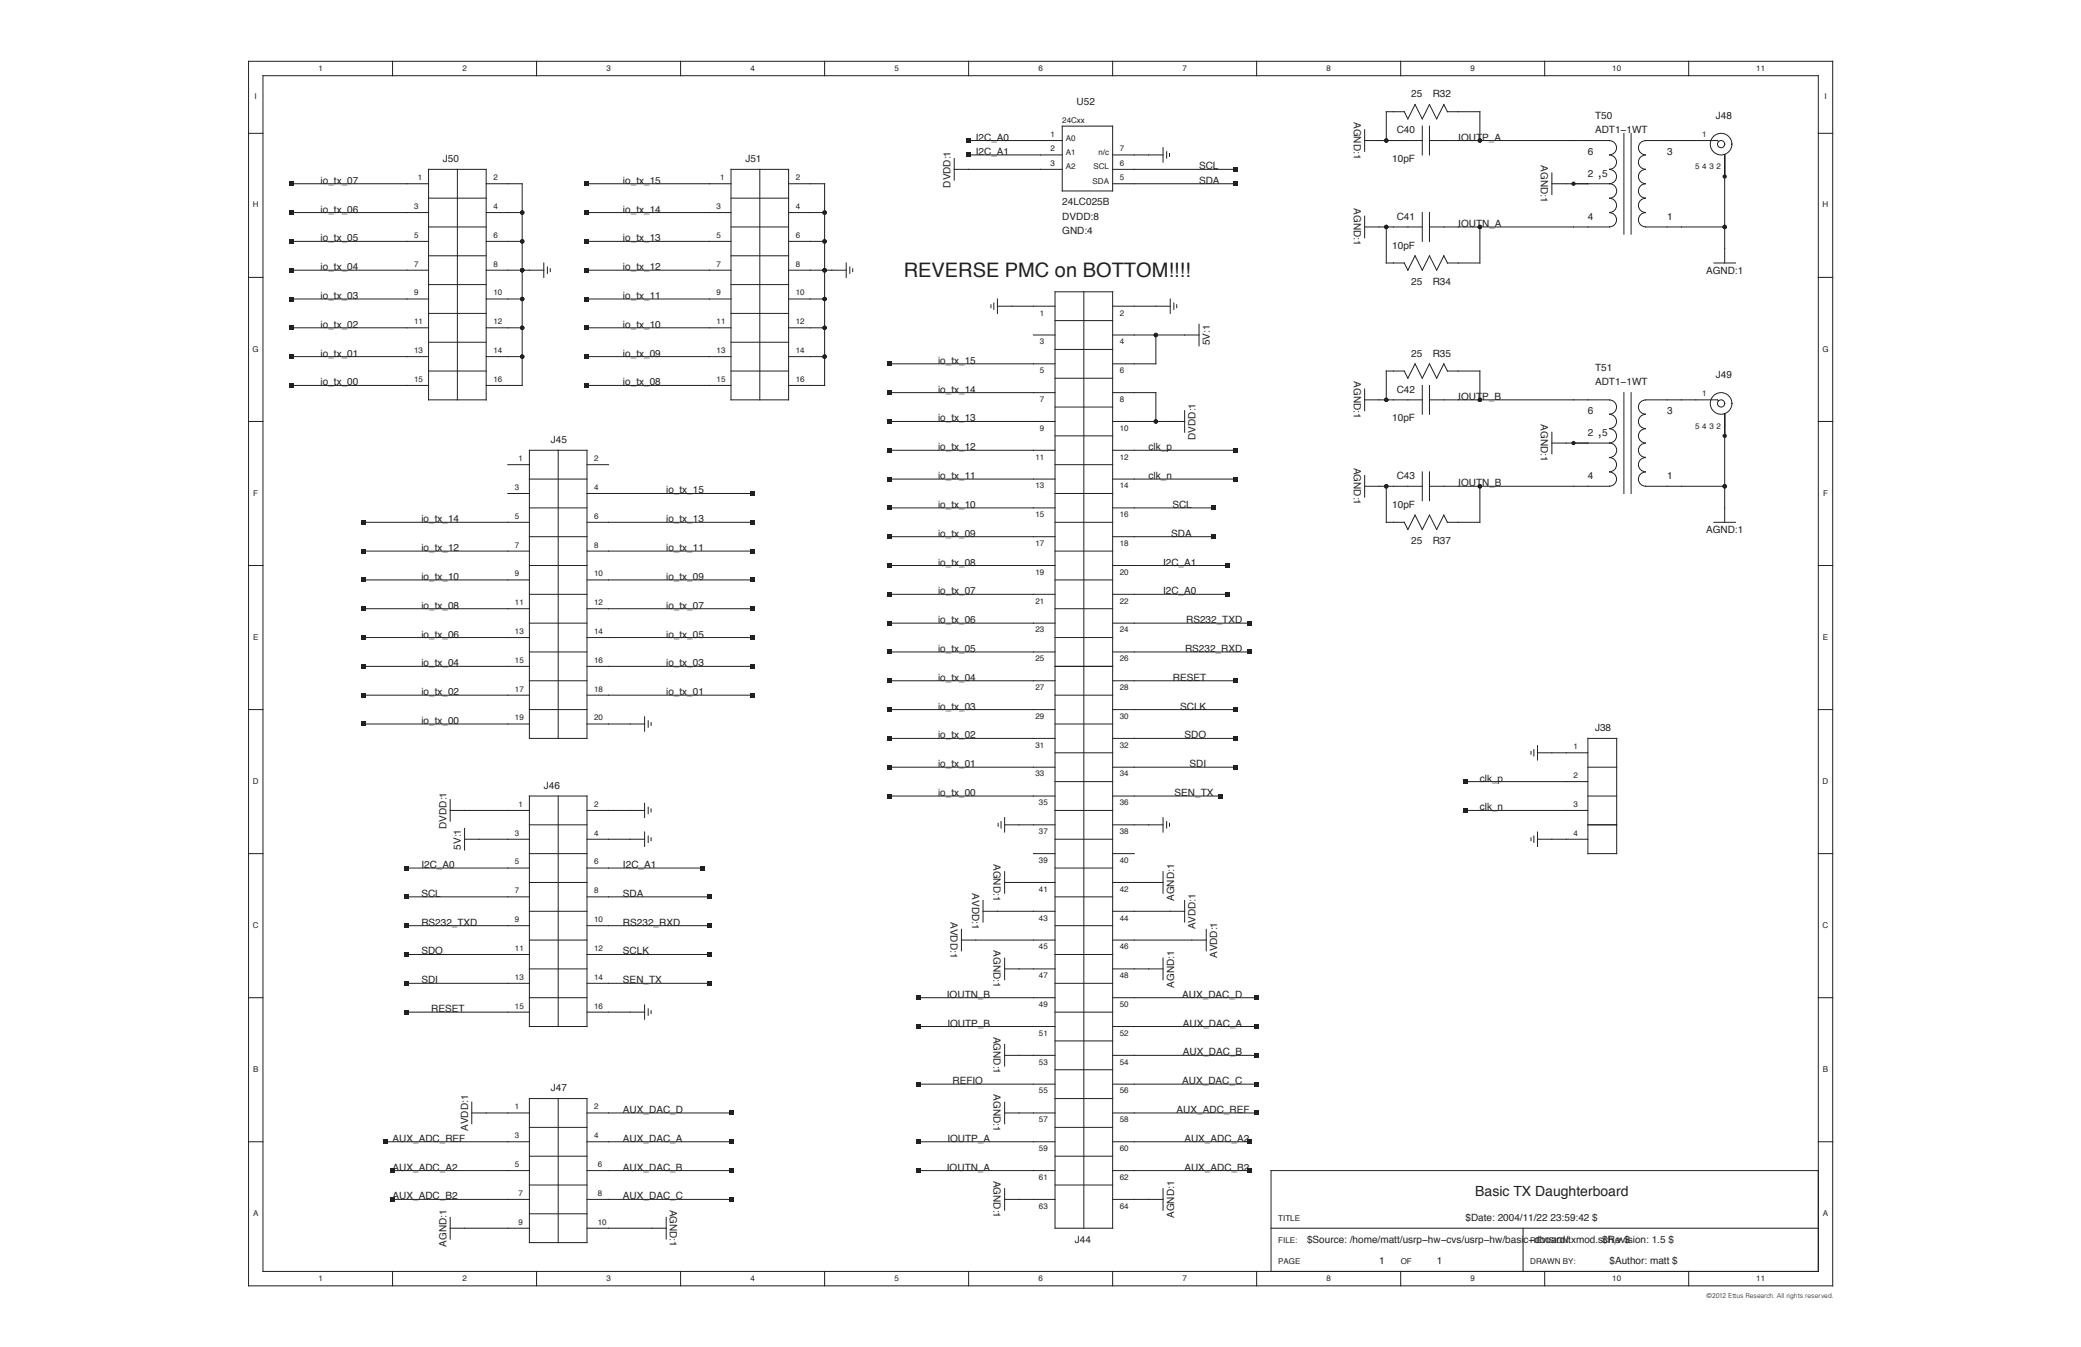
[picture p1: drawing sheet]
<svg xmlns="http://www.w3.org/2000/svg" width="432mm" height="279mm" viewBox="0 0 432 279" stroke-linecap="round" stroke-linejoin="round" font-family="sans-serif">
<g fill="none" stroke="#231f20" stroke-width=".21">
<path d="M51.6 12.7h328.7v254h-328.7zM54.6 15.7h322.7v248h-322.7zM81.5 12.7v3M111.3 12.7v3M141.2 12.7v3M171.1 12.7v3M201 12.7v3M230.9 12.7v3M260.8 12.7v3M290.6 12.7v3M320.5 12.7v3M350.4 12.7v3"/>
<path d="M51.6 27.7h3M60.5 38.1h28.4M88.9 35.1h12v47.8h-12zM94.9 35.1v47.8M100.9 38.1h7.5v41.9h-7.5M121.8 38.1h29.9M151.7 35.1h11.9v47.8h-11.9zM157.7 35.1v47.8M163.6 38.1h7.5v41.9h-7.5M198 35.1h22.4M198 32.9v4.5M201 29.2h19.4"/>
<path d="M201 32.1h19.4M220.4 26.2h10.5v13.4h-10.5zM230.9 38.1h25.4M230.9 35.1h25.4M230.9 32.1h10.4M241.3 30.6v3M242.1 31.5v1.3M242.7 31.8v.6M283.2 29.2h11.9M283.2 26.9v4.5M295.1 26.2v5.9M296.6 29.2h37.4"/>
<path d="M296.6 26.2v5.9M300.3 23.2h6.8v5.9M300.3 23.2l-.7-1.5-1.5 3-1.5-3-1.5 3-1.5-3-1.5 3-.7-1.5h-3.8v5.9M322 38.1h12a1.49 1.49 0 0 1 1.5 1.5 1.49 1.49 0 0 1-1.5 1.5M322 35.9v4.5M334 29.2a1.46 1.46 0 0 1 1.4 1.4 1.46 1.46 0 0 1-1.4 1.5M334 32.2a1.46 1.46 0 0 1 1.4 1.4 1.46 1.46 0 0 1-1.4 1.5M334 35.2a1.46 1.46 0 0 1 1.4 1.4 1.46 1.46 0 0 1-1.4 1.5M337 27.7v20.9M338.4 27.7v20.9M341.4 29.2h15l.2 .2M341.4 29.2a1.46 1.46 0 0 0-1.4 1.4 1.46 1.46 0 0 0 1.4 1.5"/>
<path d="M341.4 32.2a1.46 1.46 0 0 0-1.4 1.4 1.46 1.46 0 0 0 1.4 1.5M341.4 35.2a1.46 1.46 0 0 0-1.4 1.4 1.46 1.46 0 0 0 1.4 1.5M341.4 38.1a1.46 1.46 0 0 0-1.4 1.5 1.46 1.46 0 0 0 1.4 1.5M357.8 32l.1 22.6M377.3 27.7h3M51.6 57.5h3M60.5 44.1h28.4M60.5 50.1h28.4M60.5 56h28.4M88.9 47.1h12M88.9 53.1h12M88.9 41.1h12"/>
<path d="M88.9 59h12M100.9 44.1h7.5M100.9 50.1h7.5M100.9 56h11.9M112.8 54.6v2.9M113.6 55.4v1.3M114.2 55.7v.6M121.8 44.1h29.9M121.8 50.1h29.9M121.8 56h29.9M151.7 47.1h11.9M151.7 53.1h11.9"/>
<path d="M151.7 41.1h11.9M151.7 59h11.9M163.6 44.1h7.5M163.6 50.1h7.5M163.6 56h12M175.6 54.6v2.9M176.3 55.4v1.3M176.9 55.7v.6M283.2 47.1h11.9M283.2 44.8v4.5M287.6 47.1v7.5h3.8l.7 1.4 1.5-2.9 1.5 2.9 1.5-2.9 1.5 2.9 1.5-2.9 .7 1.5M295.1 44.1v6"/>
<path d="M296.6 47.1h37.4M296.6 44.1v6M307.1 47.1v7.5h-6.8M334 41.1a1.46 1.46 0 0 1 1.4 1.5 1.46 1.46 0 0 1-1.4 1.5M334 44.1a1.46 1.46 0 0 1 1.4 1.5 1.46 1.46 0 0 1-1.4 1.4M341.4 47.1h16.5M341.4 41.1a1.46 1.46 0 0 0-1.4 1.5 1.46 1.46 0 0 0 1.4 1.5M341.4 44.1a1.46 1.46 0 0 0-1.4 1.5 1.46 1.46 0 0 0 1.4 1.4M355.6 54.6h4.5M377.3 57.5h3M60.5 62h28.4M60.5 80h28.4"/>
<path d="M60.5 74h28.4M60.5 68h28.4M88.9 77h12M88.9 71h12M88.9 65h12M100.9 62h7.5M100.9 74h7.5M100.9 68h7.5M121.8 62h29.9M121.8 80h29.9M121.8 74h29.9M121.8 68h29.9"/>
<path d="M151.7 77h11.9M151.7 71h11.9M151.7 65h11.9M163.6 62h7.5M163.6 74h7.5M163.6 68h7.5M184.6 75.5h34.3M205.6 63.2v.6M206.2 62.8v1.4M207 62v3M207 63.5h11.9M214.4 69.5h4.5"/>
<path d="M218.9 60.5h12v194.3h-12zM218.9 66.5h12M218.9 78.5h12M218.9 72.5h12M224.9 60.5v194.3M230.9 63.5h11.9M230.9 69.5h17.9M239.8 69.5v6h-8.9M242.8 62v3M243.6 62.8v1.4M244.2 63.2v.6M248.8 67.3v4.4"/>
<path d="M295.1 80v5.9M296.6 80v5.9M300.3 77h6.8v5.9M300.3 77l-.7-1.5-1.5 3-1.5-3-1.5 3-1.5-3-1.5 3-.7-1.5h-3.8v5.9M51.6 87.4h3M105.4 96.4h4.4M109.8 99.4h12M109.8 93.4h12v59.8h-12zM115.8 93.4v59.8M121.8 96.4h4.5M184.6 81.4h34.3M184.6 87.4h34.3"/>
<path d="M184.6 93.4h34.3M184.6 99.4h34.3M218.9 96.4h12M218.9 84.4h12M218.9 90.4h12M230.9 81.4h8.9v6M230.9 87.4h14.9M230.9 93.4h25.4M230.9 99.4h25.4M245.8 85.2v4.5M283.2 80.7v4.5M283.2 98.6v4.5"/>
<path d="M283.2 82.9h11.9M295.1 97.9v6M296.6 82.9l37.4 .1a1.46 1.46 0 0 1 1.4 1.4 1.46 1.46 0 0 1-1.4 1.5M296.6 97.9v6M322 91.9h12a1.49 1.49 0 0 1 1.5 1.5 1.49 1.49 0 0 1-1.5 1.5M322 89.7v4.4M334 86a1.46 1.46 0 0 1 1.4 1.4 1.46 1.46 0 0 1-1.4 1.5M334 88.9a1.46 1.46 0 0 1 1.4 1.5 1.46 1.46 0 0 1-1.4 1.5M334 94.9a1.46 1.46 0 0 1 1.4 1.5 1.46 1.46 0 0 1-1.4 1.4M334 97.9a1.46 1.46 0 0 1 1.4 1.5 1.46 1.46 0 0 1-1.4 1.4l-37.4 .1M337 81.4v21M338.4 81.4v21"/>
<path d="M341.4 86a1.46 1.46 0 0 0-1.4 1.4 1.46 1.46 0 0 0 1.4 1.5M341.4 88.9a1.46 1.46 0 0 0-1.4 1.5 1.46 1.46 0 0 0 1.4 1.5M341.4 91.9a1.46 1.46 0 0 0-1.4 1.5 1.46 1.46 0 0 0 1.4 1.5M341.4 94.9a1.46 1.46 0 0 0-1.4 1.5 1.46 1.46 0 0 0 1.4 1.4M341.4 97.9a1.46 1.46 0 0 0-1.4 1.5 1.46 1.46 0 0 0 1.4 1.4l16.5 .1M356.6 83.2l-.2-.3-15 .1a1.46 1.46 0 0 0-1.4 1.4 1.46 1.46 0 0 0 1.4 1.5M357.8 85.8l.1 22.5M377.3 87.4h3M51.6 117.3h3M75.5 114.3h34.3M75.5 108.3h34.3M105.4 102.4h4.4"/>
<path d="M109.8 105.3h12M109.8 111.3h12M109.8 117.3h12M121.8 114.3h34.4M121.8 108.3h34.4M121.8 102.4h34.4M184.6 105.3h34.3M184.6 111.3h34.3M184.6 117.3h34.3M218.9 114.3h12M218.9 108.3h12M218.9 102.4h12"/>
<path d="M230.9 105.3h20.9M230.9 111.3h20.9M230.9 117.3h23.9M283.2 100.9h11.9M287.6 100.9v7.4h3.8l.7 1.5 1.5-3 1.5 3 1.5-3 1.5 3 1.5-3 .7 1.5M307.1 100.9v7.4h-6.8M355.6 108.3h4.5M377.3 117.3h3M75.5 120.3h34.3M75.5 132.2h34.3M75.5 126.3h34.3M75.5 138.2h34.3"/>
<path d="M109.8 123.3h12M109.8 129.3h12M109.8 135.2h12M121.8 120.3h34.4M121.8 132.2h34.4M121.8 126.3h34.4M121.8 138.2h34.4M184.6 123.3h34.3M184.6 129.3h34.3M184.6 135.2h34.3M218.9 120.3h12M218.9 132.2h12"/>
<path d="M218.9 126.3h12M218.9 138.2h12M230.9 123.3h23.9M230.9 129.3h28.4M230.9 135.2h28.4M51.6 147.2h3M75.5 144.2h34.3M75.5 150.2h34.3M109.8 141.2h12M109.8 147.2h12M121.8 144.2h34.4M121.8 150.2h12"/>
<path d="M133.8 148.7v3M134.5 149.5v1.3M135.1 149.9v.6M184.6 141.2h34.3M184.6 147.2h34.3M184.6 153.2h34.3M184.6 159.1h34.3M218.9 144.2h12M218.9 156.1h12M218.9 150.2h12M230.9 141.2h25.4M230.9 147.2h25.4"/>
<path d="M230.9 153.2h25.4M230.9 159.1h25.4M317.7 155.9v.5M318.3 155.5v1.3M319 154.7v2.9M319 156.1h10.5M329.5 159.1h6M329.5 153.2h6v23.9h-6zM377.3 147.2h3M51.6 177.1h3M93.4 168.1h16.4M93.4 165.9v4.4"/>
<path d="M96.4 174.1h13.4M96.4 171.8v4.5M109.8 171.1h12M109.8 177.1h12M109.8 165.1h12v47.8h-12zM115.8 165.1v47.8M121.8 168.1h12M121.8 174.1h12M133.8 166.6v3M133.8 172.6v3M134.5 167.4v1.4M134.5 173.4v1.4"/>
<path d="M135.1 167.8v.6M135.1 173.8v.6M184.6 165.1h34.3M207.1 170.8v.6M207.7 170.4v1.4M208.5 169.6v3M208.5 171.1h10.4M214.4 177.1h4.5M218.9 162.1h12M218.9 168.1h12M218.9 174.1h12M230.9 165.1h22.4"/>
<path d="M230.9 171.1h10.4M230.9 177.1h4.5M241.3 169.6v3M242.1 170.4v1.4M242.7 170.8v.6M304.1 162.1h25.4M304.1 168.1h25.4M317.7 173.8v.6M318.3 173.4v1.4M319 172.6v3M319 174.1h10.5M329.5 165.1h6"/>
<path d="M329.5 171.1h6M377.3 177.1h3M84.4 180.1h25.4M84.4 186h25.4M84.4 192h25.4M84.4 198h25.4M109.8 183h12M109.8 189h12M109.8 195h12M121.8 180.1h23.9M121.8 186h25.4M121.8 192h25.4"/>
<path d="M121.8 198h25.4M199.5 195h19.4M199.5 192.8v4.4M204 189h14.9M204 186.8v4.5M208.5 183h10.4M208.5 180.8v4.5M208.5 198.7v4.5M218.9 180.1h12M218.9 186h12M218.9 192h12M218.9 198h12"/>
<path d="M230.9 183h10.4M230.9 189h14.9M230.9 195h19.4M241.3 180.8v4.5M241.3 198.7v4.5M245.8 186.8v4.5M250.3 192.8v4.4M51.6 206.9h3M84.4 204h25.4M84.4 209.9h25.4M109.8 201h12M109.8 206.9h12"/>
<path d="M121.8 204h25.4M121.8 209.9h12M133.8 208.4v3M134.5 209.3v1.3M135.1 209.6v.6M190.5 206.9h28.4M190.5 212.9h28.4M208.5 201h10.4M208.5 218.9h10.4M208.5 216.7v4.4M218.9 204h12M218.9 209.9h12"/>
<path d="M218.9 215.9h12M230.9 201h10.4M230.9 206.9h29.9M230.9 212.9h29.9M230.9 218.9h29.9M377.3 206.9h3M51.6 236.8h3M80 236.8h29.8M97.9 230.9h11.9M97.9 228.6v4.5M109.8 233.8h12M109.8 239.8h12"/>
<path d="M109.8 227.9h12v29.8h-12zM115.8 227.9v29.8M121.8 230.9h29.9M121.8 236.8h29.9M190.5 224.9h28.4M190.5 236.8h28.4M208.5 230.9h10.4M208.5 228.6v4.5M218.9 221.9h12M218.9 227.9h12M218.9 233.8h12M218.9 239.8h12"/>
<path d="M230.9 224.9h29.9M230.9 230.9h29.9M230.9 236.8h28.4M377.3 236.8h3M81.5 242.8h28.3M81.5 248.8h28.3M93.4 254.8h16.4M93.4 252.5v4.5M109.8 245.8h12M109.8 251.8h12M121.8 254.8h16.4M121.8 242.8h29.9"/>
<path d="M121.8 248.8h29.9M138.2 252.5v4.5M190.5 242.8h28.4M208.5 248.8h10.4M208.5 246.5v4.5M218.9 245.8h12M230.9 242.8h28.4M230.9 248.8h10.4M241.3 246.5v4.5M263.7 254.8h113.6M316 254.8v8.9M377.3 242.8h-113.6v20.9"/>
<path d="M81.5 263.7v3M111.3 263.7v3M141.2 263.7v3M171.1 263.7v3M201 263.7v3M230.9 263.7v3M260.8 263.7v3M290.6 263.7v3M320.5 263.7v3M350.4 263.7v3"/>
<circle cx="357.1" cy="29.9" r=".75"/>
<circle cx="357.1" cy="29.9" r="2.24"/>
<circle cx="357.1" cy="83.7" r=".75"/>
<circle cx="357.1" cy="83.7" r="2.24"/>
</g>
<g fill="#231f20">
<path d="M258.8 134.8h.9v.9h-.9z"/>
<path d="M258.8 128.8h.9v.9h-.9z"/>
<path d="M251.3 110.9h.9v.9h-.9z"/>
<path d="M251.3 104.9h.9v.9h-.9z"/>
<path d="M255.8 146.7h.9v.9h-.9z"/>
<path d="M255.8 140.8h.9v.9h-.9z"/>
<path d="M255.8 152.7h.9v.9h-.9z"/>
<path d="M252.8 164.7h.9v.9h-.9z"/>
<path d="M255.8 158.7h.9v.9h-.9z"/>
<path d="M260.3 206.5h.9v.9h-.9z"/>
<path d="M260.3 212.5h.9v.9h-.9z"/>
<path d="M260.3 218.5h.9v.9h-.9z"/>
<path d="M260.3 224.4h.9v.9h-.9z"/>
<path d="M258.8 236.4h.9v.9h-.9z"/>
<path d="M260.3 230.4h.9v.9h-.9z"/>
<path d="M258.8 242.4h.9v.9h-.9z"/>
<path d="M190.1 236.4h.9v.9h-.9z"/>
<path d="M190.1 242.4h.9v.9h-.9z"/>
<path d="M190.1 212.5h.9v.9h-.9z"/>
<path d="M190.1 206.5h.9v.9h-.9z"/>
<path d="M190.1 224.4h.9v.9h-.9z"/>
<path d="M184.1 75h.9v.9h-.9z"/>
<path d="M184.1 81h.9v.9h-.9z"/>
<path d="M184.1 98.9h.9v.9h-.9z"/>
<path d="M184.1 87h.9v.9h-.9z"/>
<path d="M184.1 92.9h.9v.9h-.9z"/>
<path d="M184.1 116.9h.9v.9h-.9z"/>
<path d="M184.1 104.9h.9v.9h-.9z"/>
<path d="M184.1 110.9h.9v.9h-.9z"/>
<path d="M184.1 134.8h.9v.9h-.9z"/>
<path d="M184.1 122.8h.9v.9h-.9z"/>
<path d="M184.1 128.8h.9v.9h-.9z"/>
<path d="M184.1 152.7h.9v.9h-.9z"/>
<path d="M184.1 140.8h.9v.9h-.9z"/>
<path d="M184.1 146.7h.9v.9h-.9z"/>
<path d="M184.1 164.7h.9v.9h-.9z"/>
<path d="M184.1 158.7h.9v.9h-.9z"/>
<path d="M255.8 34.7h.9v.9h-.9z"/>
<path d="M255.8 37.7h.9v.9h-.9z"/>
<path d="M155.7 101.9h.9v.9h-.9z"/>
<path d="M75 107.9h.9v.9h-.9z"/>
<path d="M155.7 113.9h.9v.9h-.9z"/>
<path d="M155.7 107.9h.9v.9h-.9z"/>
<path d="M75 113.9h.9v.9h-.9z"/>
<path d="M75 125.8h.9v.9h-.9z"/>
<path d="M75 119.8h.9v.9h-.9z"/>
<path d="M155.7 119.8h.9v.9h-.9z"/>
<path d="M155.7 131.8h.9v.9h-.9z"/>
<path d="M155.7 125.8h.9v.9h-.9z"/>
<path d="M75 131.8h.9v.9h-.9z"/>
<path d="M75 143.7h.9v.9h-.9z"/>
<path d="M75 137.8h.9v.9h-.9z"/>
<path d="M155.7 137.8h.9v.9h-.9z"/>
<path d="M75 149.7h.9v.9h-.9z"/>
<path d="M155.7 143.7h.9v.9h-.9z"/>
<path d="M84 185.6h.9v.9h-.9z"/>
<path d="M146.7 185.6h.9v.9h-.9z"/>
<path d="M84 191.6h.9v.9h-.9z"/>
<path d="M146.7 191.6h.9v.9h-.9z"/>
<path d="M146.7 203.5h.9v.9h-.9z"/>
<path d="M84 203.5h.9v.9h-.9z"/>
<path d="M84 197.5h.9v.9h-.9z"/>
<path d="M146.7 197.5h.9v.9h-.9z"/>
<path d="M81 248.3h.9v.9h-.9z"/>
<path d="M81 242.4h.9v.9h-.9z"/>
<path d="M79.5 236.4h.9v.9h-.9z"/>
<path d="M151.2 248.3h.9v.9h-.9z"/>
<path d="M151.2 242.4h.9v.9h-.9z"/>
<path d="M151.2 236.4h.9v.9h-.9z"/>
<path d="M151.2 230.4h.9v.9h-.9z"/>
<path d="M200.5 31.7h.9v.9h-.9z"/>
<path d="M200.5 28.7h.9v.9h-.9z"/>
<path d="M254.3 116.9h.9v.9h-.9z"/>
<path d="M254.3 122.8h.9v.9h-.9z"/>
<path d="M84 209.5h.9v.9h-.9z"/>
<path d="M145.3 179.6h.9v.9h-.9z"/>
<path d="M84 179.6h.9v.9h-.9z"/>
<path d="M121.3 37.7h.9v.9h-.9z"/>
<path d="M121.3 61.6h.9v.9h-.9z"/>
<path d="M121.3 49.6h.9v.9h-.9z"/>
<path d="M121.3 73.5h.9v.9h-.9z"/>
<path d="M60.1 49.6h.9v.9h-.9z"/>
<path d="M60.1 37.7h.9v.9h-.9z"/>
<path d="M60.1 61.6h.9v.9h-.9z"/>
<path d="M60.1 73.5h.9v.9h-.9z"/>
<path d="M121.3 43.6h.9v.9h-.9z"/>
<path d="M121.3 55.6h.9v.9h-.9z"/>
<path d="M121.3 79.5h.9v.9h-.9z"/>
<path d="M121.3 67.5h.9v.9h-.9z"/>
<path d="M60.1 43.6h.9v.9h-.9z"/>
<path d="M60.1 67.5h.9v.9h-.9z"/>
<path d="M60.1 55.6h.9v.9h-.9z"/>
<path d="M60.1 79.5h.9v.9h-.9z"/>
<path d="M255.8 92.9h.9v.9h-.9z"/>
<path d="M255.8 98.9h.9v.9h-.9z"/>
<path d="M303.6 161.7h.9v.9h-.9z"/>
<path d="M303.6 167.7h.9v.9h-.9z"/>
<circle cx="239.8" cy="69.5" r=".45"/>
<circle cx="239.8" cy="87.4" r=".45"/>
<circle cx="307.1" cy="29.1" r=".45"/>
<circle cx="307.1" cy="47.1" r=".45"/>
<circle cx="357.9" cy="36.6" r=".45"/>
<circle cx="357.9" cy="47.1" r=".45"/>
<circle cx="287.6" cy="29.1" r=".45"/>
<circle cx="287.6" cy="47.1" r=".45"/>
<circle cx="326.5" cy="38.1" r=".45"/>
<circle cx="307.1" cy="82.9" r=".45"/>
<circle cx="307.1" cy="100.9" r=".45"/>
<circle cx="357.9" cy="90.4" r=".45"/>
<circle cx="357.9" cy="100.9" r=".45"/>
<circle cx="287.6" cy="82.9" r=".45"/>
<circle cx="287.6" cy="100.9" r=".45"/>
<circle cx="326.5" cy="91.9" r=".45"/>
<circle cx="108.4" cy="56" r=".45"/>
<circle cx="108.4" cy="44.1" r=".45"/>
<circle cx="108.4" cy="50.1" r=".45"/>
<circle cx="108.4" cy="62" r=".45"/>
<circle cx="108.4" cy="68" r=".45"/>
<circle cx="108.4" cy="74" r=".45"/>
<circle cx="171.1" cy="56" r=".45"/>
<circle cx="171.1" cy="44.1" r=".45"/>
<circle cx="171.1" cy="50.1" r=".45"/>
<circle cx="171.1" cy="62" r=".45"/>
<circle cx="171.1" cy="68" r=".45"/>
<circle cx="171.1" cy="74" r=".45"/>
</g>
<text font-size="4.2" fill="#231f20" x="187.5" y="57.5">REVERSE PMC on BOTTOM!!!!</text>
<g font-size="3.1" fill="#231f20">
<text x="331.6" y="36.7">,</text>
<text x="331.6" y="90.5">,</text>
</g>
<text font-size="2.9" fill="#231f20" x="306.1" y="248.1">Basic TX Daughterboard</text>
<g font-size="2.1" fill="#231f20">
<text x="223.4" y="21.7">U52</text>
<text x="292.8" y="20.2">25</text>
<text x="297.3" y="20.2">R32</text>
<text x="202.5" y="29.2">I2C_A0</text>
<text x="280.9" y="25.3" transform="rotate(90 280.9 25.3)">AGND:1</text>
<text x="289.8" y="27.7">C40</text>
<text x="302.6" y="29.2">IOUTP_A</text>
<text x="331" y="24.7">T50</text>
<text x="331" y="27.7">ADT1−1WT</text>
<text x="356" y="24.7">J48</text>
<text x="91.9" y="33.6">J50</text>
<text x="154.7" y="33.6">J51</text>
<text x="202.5" y="32.1">I2C_A1</text>
<text x="248.8" y="35.1">SCL</text>
<text x="288.9" y="33.6">10pF</text>
<text x="319.7" y="34.3" transform="rotate(90 319.7 34.3)">AGND:1</text>
<text x="329.5" y="32.1">6</text>
<text x="345.9" y="32.1">3</text>
<text x="66.5" y="38.1">io_tx_07</text>
<text x="129.3" y="38.1">io_tx_15</text>
<text x="197.3" y="38.9" transform="rotate(-90 197.3 38.9)">DVDD:1</text>
<text x="248.8" y="38.1">SDA</text>
<text x="329.5" y="36.6">2</text>
<text x="332.5" y="36.6">5</text>
<text x="66.5" y="44.1">io_tx_06</text>
<text x="129.3" y="44.1">io_tx_14</text>
<text x="220.4" y="42.6">24LC025B</text>
<text x="220.4" y="45.6">DVDD:8</text>
<text x="280.9" y="43.2" transform="rotate(90 280.9 43.2)">AGND:1</text>
<text x="289.8" y="45.6">C41</text>
<text x="302.6" y="47.1">IOUTN_A</text>
<text x="329.5" y="45.6">4</text>
<text x="345.9" y="45.6">1</text>
<text x="66.5" y="50.1">io_tx_05</text>
<text x="129.3" y="50.1">io_tx_13</text>
<text x="220.4" y="48.6">GND:4</text>
<text x="288.9" y="51.6">10pF</text>
<text x="66.5" y="56">io_tx_04</text>
<text x="129.3" y="56">io_tx_12</text>
<text x="292.8" y="59">25</text>
<text x="297.3" y="59">R34</text>
<text x="354" y="56.8">AGND:1</text>
<text x="66.5" y="62">io_tx_03</text>
<text x="129.3" y="62">io_tx_11</text>
<text x="66.5" y="68">io_tx_02</text>
<text x="129.3" y="68">io_tx_10</text>
<text x="251" y="71.6" transform="rotate(-90 251 71.6)">5V:1</text>
<text x="66.5" y="74">io_tx_01</text>
<text x="129.3" y="74">io_tx_09</text>
<text x="194.6" y="75.5">io_tx_15</text>
<text x="292.8" y="74">25</text>
<text x="297.3" y="74">R35</text>
<text x="331" y="77">T51</text>
<text x="66.5" y="80">io_tx_00</text>
<text x="129.3" y="80">io_tx_08</text>
<text x="194.6" y="81.4">io_tx_14</text>
<text x="280.9" y="79.1" transform="rotate(90 280.9 79.1)">AGND:1</text>
<text x="289.8" y="81.4">C42</text>
<text x="302.6" y="82.9">IOUTP_B</text>
<text x="331" y="80">ADT1−1WT</text>
<text x="356" y="78.5">J49</text>
<text x="194.6" y="87.4">io_tx_13</text>
<text x="288.9" y="87.4">10pF</text>
<text x="319.7" y="88" transform="rotate(90 319.7 88)">AGND:1</text>
<text x="329.5" y="85.9">6</text>
<text x="345.9" y="85.9">3</text>
<text x="114.3" y="91.9">J45</text>
<text x="194.6" y="93.4">io_tx_12</text>
<text x="238.3" y="93.4">clk_p</text>
<text x="248.1" y="91.2" transform="rotate(-90 248.1 91.2)">DVDD:1</text>
<text x="329.5" y="90.4">2</text>
<text x="332.5" y="90.4">5</text>
<text x="194.6" y="99.4">io_tx_11</text>
<text x="238.3" y="99.4">clk_n</text>
<text x="280.9" y="97" transform="rotate(90 280.9 97)">AGND:1</text>
<text x="289.8" y="99.4">C43</text>
<text x="302.6" y="100.9">IOUTN_B</text>
<text x="329.5" y="99.4">4</text>
<text x="345.9" y="99.4">1</text>
<text x="138.2" y="102.4">io_tx_15</text>
<text x="194.6" y="105.3">io_tx_10</text>
<text x="243.3" y="105.3">SCL</text>
<text x="288.9" y="105.3">10pF</text>
<text x="87.4" y="108.3">io_tx_14</text>
<text x="138.2" y="108.3">io_tx_13</text>
<text x="194.6" y="111.3">io_tx_09</text>
<text x="243" y="111.3">SDA</text>
<text x="292.8" y="112.8">25</text>
<text x="297.3" y="112.8">R37</text>
<text x="354" y="110.6">AGND:1</text>
<text x="87.4" y="114.3">io_tx_12</text>
<text x="138.2" y="114.3">io_tx_11</text>
<text x="194.6" y="117.3">io_tx_08</text>
<text x="241.3" y="117.3">I2C_A1</text>
<text x="87.4" y="120.3">io_tx_10</text>
<text x="138.2" y="120.3">io_tx_09</text>
<text x="194.6" y="123.3">io_tx_07</text>
<text x="241.3" y="123.3">I2C_A0</text>
<text x="87.4" y="126.3">io_tx_08</text>
<text x="138.2" y="126.3">io_tx_07</text>
<text x="194.6" y="129.3">io_tx_06</text>
<text x="246.1" y="129.3">RS232_TXD</text>
<text x="87.4" y="132.2">io_tx_06</text>
<text x="138.2" y="132.2">io_tx_05</text>
<text x="194.6" y="135.2">io_tx_05</text>
<text x="245.9" y="135.2">RS232_RXD</text>
<text x="87.4" y="138.2">io_tx_04</text>
<text x="138.2" y="138.2">io_tx_03</text>
<text x="194.6" y="141.2">io_tx_04</text>
<text x="243.4" y="141.2">RESET</text>
<text x="87.4" y="144.2">io_tx_02</text>
<text x="138.2" y="144.2">io_tx_01</text>
<text x="194.6" y="147.2">io_tx_03</text>
<text x="244.9" y="147.2">SCLK</text>
<text x="87.4" y="150.2">io_tx_00</text>
<text x="194.6" y="153.2">io_tx_02</text>
<text x="245.8" y="153.2">SDO</text>
<text x="331" y="151.7">J38</text>
<text x="194.6" y="159.1">io_tx_01</text>
<text x="246.8" y="159.1">SDI</text>
<text x="112.8" y="163.6">J46</text>
<text x="194.6" y="165.1">io_tx_00</text>
<text x="243.7" y="165.1">SEN_TX</text>
<text x="307.1" y="162.1">clk_p</text>
<text x="92.7" y="171.9" transform="rotate(-90 92.7 171.9)">DVDD:1</text>
<text x="307.1" y="168.1">clk_n</text>
<text x="95.7" y="176.2" transform="rotate(-90 95.7 176.2)">5V:1</text>
<text x="206.2" y="179.2" transform="rotate(90 206.2 179.2)">AGND:1</text>
<text x="87.4" y="180.1">I2C_A0</text>
<text x="129.3" y="180.1">I2C_A1</text>
<text x="201.7" y="185.3" transform="rotate(90 201.7 185.3)">AVDD:1</text>
<text x="87.4" y="186">SCL</text>
<text x="129.3" y="186">SDA</text>
<text x="197.2" y="191.2" transform="rotate(90 197.2 191.2)">AVDD:1</text>
<text x="243.6" y="186.9" transform="rotate(-90 243.6 186.9)">AGND:1</text>
<text x="87.4" y="192">RS232_TXD</text>
<text x="87.4" y="198">SDO</text>
<text x="129.3" y="192">RS232_RXD</text>
<text x="129.3" y="198">SCLK</text>
<text x="206.2" y="197.1" transform="rotate(90 206.2 197.1)">AGND:1</text>
<text x="248.1" y="192.8" transform="rotate(-90 248.1 192.8)">AVDD:1</text>
<text x="87.4" y="204">SDI</text>
<text x="129.3" y="204">SEN_TX</text>
<text x="252.6" y="198.7" transform="rotate(-90 252.6 198.7)">AVDD:1</text>
<text x="89.5" y="209.9">RESET</text>
<text x="196.5" y="206.9">IOUTN_B</text>
<text x="243.6" y="204.8" transform="rotate(-90 243.6 204.8)">AGND:1</text>
<text x="245.3" y="206.9">AUX_DAC_D</text>
<text x="196.6" y="212.9">IOUTP_B</text>
<text x="206.2" y="215" transform="rotate(90 206.2 215)">AGND:1</text>
<text x="245.4" y="212.9">AUX_DAC_A</text>
<text x="245.4" y="218.9">AUX_DAC_B</text>
<text x="114.3" y="226.4">J47</text>
<text x="197.6" y="224.9">REFIO</text>
<text x="206.2" y="227" transform="rotate(90 206.2 227)">AGND:1</text>
<text x="245.3" y="224.9">AUX_DAC_C</text>
<text x="129.3" y="230.9">AUX_DAC_D</text>
<text x="244.2" y="230.9">AUX_ADC_REF</text>
<text x="81.5" y="236.8">AUX_ADC_REF</text>
<text x="97.1" y="234.6" transform="rotate(-90 97.1 234.6)">AVDD:1</text>
<text x="129.3" y="236.8">AUX_DAC_A</text>
<text x="196.6" y="236.8">IOUTP_A</text>
<text x="245.8" y="236.8">AUX_ADC_A2</text>
<text x="81.5" y="242.8">AUX_ADC_A2</text>
<text x="129.3" y="242.8">AUX_DAC_B</text>
<text x="196.5" y="242.8">IOUTN_A</text>
<text x="206.2" y="244.9" transform="rotate(90 206.2 244.9)">AGND:1</text>
<text x="245.8" y="242.8">AUX_ADC_B2</text>
<text x="81.5" y="248.8">AUX_ADC_B2</text>
<text x="129.3" y="248.8">AUX_DAC_C</text>
<text x="139" y="250.9" transform="rotate(90 139 250.9)">AGND:1</text>
<text x="223" y="257.8">J44</text>
<text x="243.6" y="252.6" transform="rotate(-90 243.6 252.6)">AGND:1</text>
<text x="271.2" y="257.8">$Source: /home/matt/usrp−hw−cvs/usrp−hw/basic−dboard/txmod.sch,v $</text>
<text x="304.1" y="253.3">$Date: 2004/11/22 23:59:42 $</text>
<text x="332.5" y="257.8">$Revision: 1.5 $</text>
<text x="92.7" y="258.6" transform="rotate(-90 92.7 258.6)">AGND:1</text>
<text x="286.2" y="262.2">1</text>
<text x="298.1" y="262.2">1</text>
<text x="334" y="262.2">$Author: matt $</text>
</g>
<g font-size="1.7" fill="#231f20">
<text x="66.1" y="14.6">1</text>
<text x="95.9" y="14.6">2</text>
<text x="125.8" y="14.6">3</text>
<text x="155.7" y="14.6">4</text>
<text x="185.6" y="14.6">5</text>
<text x="215.5" y="14.6">6</text>
<text x="245.3" y="14.6">7</text>
<text x="275.2" y="14.6">8</text>
<text x="305.1" y="14.6">9</text>
<text x="334.5" y="14.6">10</text>
<text x="364.4" y="14.6">11</text>
<text x="52.8" y="20.6">I</text>
<text x="378.6" y="20.6">I</text>
<text x="218" y="28.4">1</text>
<text x="220.4" y="25.4">24Cxx</text>
<text x="221.2" y="29.2">A0</text>
<text x="353.2" y="28.4">1</text>
<text x="218" y="34.4">3</text>
<text x="218" y="31.4">2</text>
<text x="221.2" y="35.1">A2</text>
<text x="221.2" y="32.1">A1</text>
<text x="226.9" y="35.1">SCL</text>
<text x="227.9" y="32.1">n/c</text>
<text x="232.4" y="34.4">6</text>
<text x="232.4" y="31.4">7</text>
<text x="351.7" y="35.1">5</text>
<text x="353.2" y="35.1">4</text>
<text x="354.7" y="35.1">3</text>
<text x="356.2" y="35.1">2</text>
<text x="86.7" y="37.4">1</text>
<text x="102.4" y="37.4">2</text>
<text x="149.4" y="37.4">1</text>
<text x="165.1" y="37.4">2</text>
<text x="226.7" y="38.1">SDA</text>
<text x="232.4" y="37.4">5</text>
<text x="52.5" y="43">H</text>
<text x="85.9" y="43.3">3</text>
<text x="102.4" y="43.3">4</text>
<text x="148.7" y="43.3">3</text>
<text x="165.1" y="43.3">4</text>
<text x="378.2" y="43">H</text>
<text x="85.9" y="49.3">5</text>
<text x="102.4" y="49.3">6</text>
<text x="148.7" y="49.3">5</text>
<text x="165.1" y="49.3">6</text>
<text x="85.9" y="55.3">7</text>
<text x="102.4" y="55.3">8</text>
<text x="148.7" y="55.3">7</text>
<text x="165.1" y="55.3">8</text>
<text x="85.9" y="61.3">9</text>
<text x="102.4" y="61.3">10</text>
<text x="148.7" y="61.3">9</text>
<text x="165.1" y="61.3">10</text>
<text x="215.8" y="65.4">1</text>
<text x="232.4" y="65.4">2</text>
<text x="85.9" y="67.3">11</text>
<text x="102.4" y="67.3">12</text>
<text x="148.7" y="67.3">11</text>
<text x="165.1" y="67.3">12</text>
<text x="215.8" y="71.4">3</text>
<text x="232.4" y="71.4">4</text>
<text x="52.4" y="72.9">G</text>
<text x="85.9" y="73.2">13</text>
<text x="102.4" y="73.2">14</text>
<text x="148.7" y="73.2">13</text>
<text x="165.1" y="73.2">14</text>
<text x="215.8" y="77.4">5</text>
<text x="232.4" y="77.4">6</text>
<text x="378.1" y="72.9">G</text>
<text x="85.9" y="79.2">15</text>
<text x="102.4" y="79.2">16</text>
<text x="148.7" y="79.2">15</text>
<text x="165.1" y="79.2">16</text>
<text x="215.8" y="83.4">7</text>
<text x="232.4" y="83.4">8</text>
<text x="353.2" y="82.2">1</text>
<text x="215.8" y="89.3">9</text>
<text x="232.4" y="89.3">10</text>
<text x="351.7" y="88.9">5</text>
<text x="353.2" y="88.9">4</text>
<text x="354.7" y="88.9">3</text>
<text x="356.2" y="88.9">2</text>
<text x="107.6" y="95.6">1</text>
<text x="123.3" y="95.6">2</text>
<text x="214.8" y="95.3">11</text>
<text x="232.4" y="95.3">12</text>
<text x="106.9" y="101.6">3</text>
<text x="123.3" y="101.6">4</text>
<text x="214.8" y="101.3">13</text>
<text x="232.4" y="101.3">14</text>
<text x="52.6" y="102.8">F</text>
<text x="106.9" y="107.6">5</text>
<text x="123.3" y="107.6">6</text>
<text x="214.8" y="107.3">15</text>
<text x="232.4" y="107.3">16</text>
<text x="378.3" y="102.8">F</text>
<text x="106.9" y="113.6">7</text>
<text x="123.3" y="113.6">8</text>
<text x="214.8" y="113.3">17</text>
<text x="232.4" y="113.3">18</text>
<text x="106.9" y="119.5">9</text>
<text x="123.3" y="119.5">10</text>
<text x="214.8" y="119.2">19</text>
<text x="232.4" y="119.2">20</text>
<text x="106.9" y="125.5">11</text>
<text x="123.3" y="125.5">12</text>
<text x="214.8" y="125.2">21</text>
<text x="232.4" y="125.2">22</text>
<text x="106.9" y="131.5">13</text>
<text x="123.3" y="131.5">14</text>
<text x="214.8" y="131.2">23</text>
<text x="232.4" y="131.2">24</text>
<text x="52.5" y="132.7">E</text>
<text x="106.9" y="137.5">15</text>
<text x="123.3" y="137.5">16</text>
<text x="214.8" y="137.2">25</text>
<text x="232.4" y="137.2">26</text>
<text x="378.2" y="132.7">E</text>
<text x="106.9" y="143.4">17</text>
<text x="123.3" y="143.4">18</text>
<text x="214.8" y="143.1">27</text>
<text x="232.4" y="143.1">28</text>
<text x="106.9" y="149.4">19</text>
<text x="123.3" y="149.4">20</text>
<text x="214.8" y="149.1">29</text>
<text x="232.4" y="149.1">30</text>
<text x="214.8" y="155.1">31</text>
<text x="232.4" y="155.1">32</text>
<text x="326.5" y="155.4">1</text>
<text x="214.8" y="161.1">33</text>
<text x="232.4" y="161.1">34</text>
<text x="326.5" y="161.4">2</text>
<text x="52.5" y="162.6">D</text>
<text x="107.6" y="167.4">1</text>
<text x="123.3" y="167.4">2</text>
<text x="215.6" y="167">35</text>
<text x="232.4" y="167">36</text>
<text x="326.5" y="167.4">3</text>
<text x="378.2" y="162.6">D</text>
<text x="106.9" y="173.3">3</text>
<text x="123.3" y="173.3">4</text>
<text x="215.6" y="173">37</text>
<text x="232.4" y="173">38</text>
<text x="326.5" y="173.3">4</text>
<text x="106.9" y="179.3">5</text>
<text x="123.3" y="179.3">6</text>
<text x="215.6" y="179">39</text>
<text x="232.4" y="179">40</text>
<text x="106.9" y="185.3">7</text>
<text x="123.3" y="185.3">8</text>
<text x="215.6" y="185">41</text>
<text x="232.4" y="185">42</text>
<text x="106.9" y="191.3">9</text>
<text x="123.3" y="191.3">10</text>
<text x="215.6" y="190.9">43</text>
<text x="232.4" y="190.9">44</text>
<text x="52.5" y="192.5">C</text>
<text x="106.9" y="197.2">11</text>
<text x="123.3" y="197.2">12</text>
<text x="215.6" y="196.9">45</text>
<text x="232.4" y="196.9">46</text>
<text x="378.2" y="192.5">C</text>
<text x="106.9" y="203.2">13</text>
<text x="123.3" y="203.2">14</text>
<text x="215.6" y="202.9">47</text>
<text x="232.4" y="202.9">48</text>
<text x="106.9" y="209.2">15</text>
<text x="123.3" y="209.2">16</text>
<text x="215.6" y="208.9">49</text>
<text x="232.4" y="208.9">50</text>
<text x="215.6" y="214.9">51</text>
<text x="232.4" y="214.9">52</text>
<text x="215.6" y="220.8">53</text>
<text x="232.4" y="220.8">54</text>
<text x="52.5" y="222.3">B</text>
<text x="215.6" y="226.8">55</text>
<text x="232.4" y="226.8">56</text>
<text x="378.2" y="222.3">B</text>
<text x="106.9" y="230.1">1</text>
<text x="123.3" y="230.1">2</text>
<text x="215.6" y="232.8">57</text>
<text x="232.4" y="232.8">58</text>
<text x="106.9" y="236.1">3</text>
<text x="123.3" y="236.1">4</text>
<text x="215.6" y="238.8">59</text>
<text x="232.4" y="238.8">60</text>
<text x="106.9" y="242.1">5</text>
<text x="124" y="242.1">6</text>
<text x="215.6" y="244.7">61</text>
<text x="232.4" y="244.7">62</text>
<text x="107.6" y="248">7</text>
<text x="124" y="248">8</text>
<text x="215.6" y="250.7">63</text>
<text x="232.4" y="250.7">64</text>
<text x="52.5" y="252.2">A</text>
<text x="107.6" y="254">9</text>
<text x="124" y="254">10</text>
<text x="265.2" y="257.7">FILE:</text>
<text x="265.2" y="253.3">TITLE</text>
<text x="317.5" y="257.7">REVISION:</text>
<text x="378.2" y="252.2">A</text>
<text x="265.2" y="262.2">PAGE</text>
<text x="290.6" y="262.2">OF</text>
<text x="317.5" y="262.2">DRAWN BY:</text>
<text x="66.1" y="265.6">1</text>
<text x="95.9" y="265.6">2</text>
<text x="125.8" y="265.6">3</text>
<text x="155.7" y="265.6">4</text>
<text x="185.6" y="265.6">5</text>
<text x="215.5" y="265.6">6</text>
<text x="245.4" y="265.6">7</text>
<text x="275.2" y="265.6">8</text>
<text x="305.1" y="265.6">9</text>
<text x="334.5" y="265.6">10</text>
<text x="364.4" y="265.6">11</text>
</g>
<text font-size="1.4" fill="#231f20" x="354.1" y="269.2">©2012 Ettus Research. All rights reserved.</text>
</svg>
